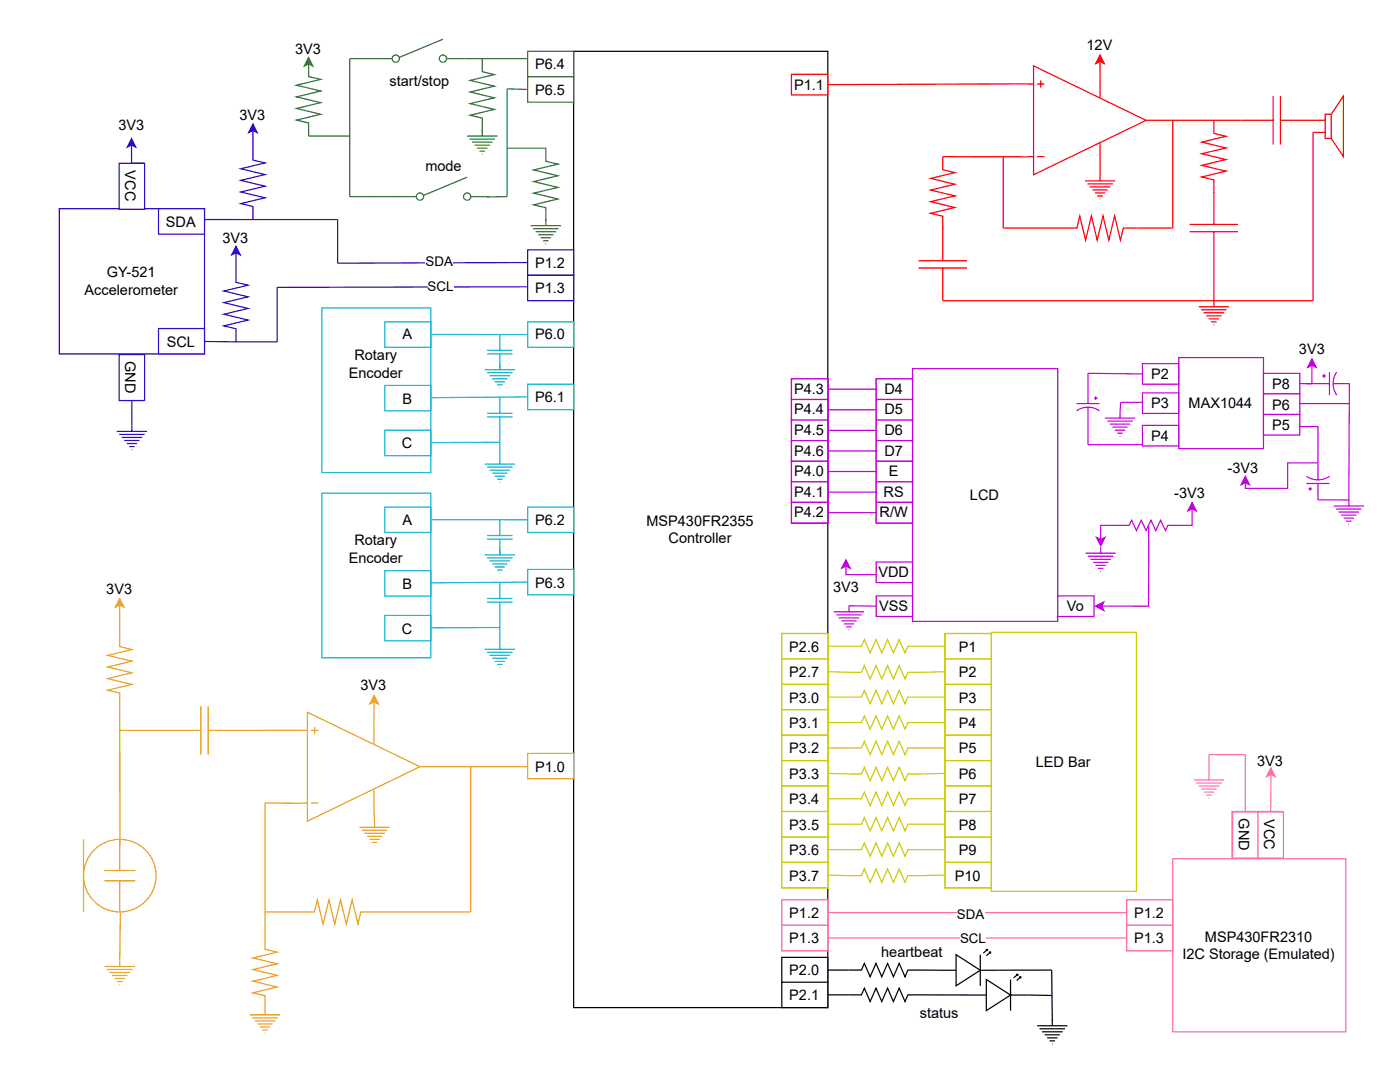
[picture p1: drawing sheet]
<svg xmlns="http://www.w3.org/2000/svg" width="279mm" height="216mm" viewBox="0 0 279 216" stroke-linecap="round" stroke-linejoin="round" font-family="sans-serif">
<path d="M114.5 10.2h50.7v190.9h-50.7z" fill="#fff" stroke="#000" stroke-width=".24"/>
<circle cx="23.9" cy="174.7" r="7.2" fill="#fff" stroke="#ea9b15" stroke-width=".24"/>
<path d="M16.7 167.5v14.5M20.8 173.7h6.2M20.8 175.8h6.2M23.9 167.5v6.2M23.9 175.8v6.2" fill="none" stroke="#ea9b15" stroke-width=".24"/>
<path d="M268.1 19.2l-2.4 3.6h-1.2v4.8h1.2l2.4 3.7zM262.1 26.4h2.4zM262.1 24h2.4z" fill="#fff" stroke="#f00" stroke-width=".24"/>
<path d="M265.7 22.8v4.8" fill="none" stroke="#f00" stroke-width=".24"/>
<path d="M74.7 140l-.1 4.5" fill="none" stroke="#ea9b15" stroke-width=".24"/>
<path d="M74.7 138.8l.8 1.7-.8-.5-.9 .5z" fill="#ea9b15" stroke="#ea9b15" stroke-width=".24"/>
<path d="M61.3 142.1l22.5 10.9-22.5 10.9z" fill="#fff" stroke="#ea9b15" stroke-width=".24"/>
<g fill="none" stroke="#ea9b15" stroke-width=".24">
<path d="M23.9 120.7v8.3l2.4 .6-4.8 1.2 4.8 1.1-4.8 1.2 4.8 1.1-4.8 1.2 4.8 1.2-4.8 1.1 2.4 .6v30.4M23.9 145.7h16.2M40.1 140.9v9.7M41.5 145.7h19.8M41.5 140.9v9.7M62.1 145.7h1.4M62.8 145v1.5M74.6 144.5v4M74.6 157.5l.2 7.6M83.8 153h24.6M94 153v29h-22l-.6 2.4-1.1-4.8-1.2 4.8-1.1-4.8-1.2 4.8-1.2-4.8-1.1 4.8-1.2-4.8-.6 2.4h-9.8M61.3 160.2h-8.4v29.2l2.4 .6-4.8 1.2 4.8 1.1-4.8 1.2 4.8 1.1-4.8 1.2 4.8 1.1-4.8 1.2 2.4 .6v3.8"/>
<path d="M62.1 160.2h1.4M71.7 165.1h6.1M72.2 165.7h5.1M72.7 166.3h4.1M73.2 166.9h3.1M73.7 167.5h2.1M74.2 168.1h1.1M74.7 168.7h.1M20.9 192.8h6M21.4 193.4h5M21.9 194h4.1M22.4 194.7h3"/>
<path d="M22.9 195.3h2M23.4 195.9h1.1M23.8 196.5h.2M24 182.1l-.1 10.7M49.9 202.5h6M50.4 203.1h5M50.8 203.7h4.1M51.4 204.3h3M51.9 204.9h2M52.3 205.5h1.1M52.8 206.1h.2"/>
</g>
<path d="M23.9 119.4l.8 1.7-.8-.4-.9 .4z" fill="#ea9b15" stroke="#ea9b15" stroke-width=".24"/>
<path d="M74.6 11.7h3.7M88.4 7.8l-8.7 3.7M89.1 11.7h3.6" fill="none" stroke="#1c8929" stroke-width=".24"/>
<g fill="#fff" stroke="#1c8929" stroke-width=".24">
<circle cx="88.4" cy="11.7" r=".72"/>
<circle cx="79" cy="11.7" r=".72"/>
</g>
<path d="M79.5 39.2h3.6M93.2 35.4l-8.7 3.6M94 39.2h3.6" fill="none" stroke="#1c8929" stroke-width=".24"/>
<g fill="#fff" stroke="#1c8929" stroke-width=".24">
<circle cx="93.2" cy="39.2" r=".72"/>
<circle cx="83.8" cy="39.2" r=".72"/>
</g>
<path d="M69.8 11.7h4.8M74.6 39.2h4.9" fill="none" stroke="#1c8929" stroke-width=".24"/>
<g fill="none" stroke="#00b0d0" stroke-width=".24">
<path d="M96.7 73.8h6.1M97.2 70.6h5.1M97.2 69.9h5.1M97.2 74.4h5.1M97.7 75h4.1M98.2 75.6h3.1M98.7 76.2h2.1M99.2 76.8h1.1M99.7 77.4h.1M99.7 66.6v3.3M99.7 70.6v3.3M99.7 79.2v3.3"/>
<path d="M96.7 92.6h6.1M97.2 83.2h5.1M97.2 82.5h5.1M97.2 93.2h5.1M97.7 93.8h4.1M98.2 94.4h3.1M98.7 95h2.1M99.2 95.6h1.1M99.7 96.2h.1M99.7 83.2v9.4"/>
</g>
<path d="M64.2 61.4h21.8v32.9h-21.8z" fill="#fff" stroke="#00b0d0" stroke-width=".24"/>
<g fill="none" stroke="#00b0d0" stroke-width=".24">
<path d="M85.7 66.7l19.6 .1M105.3 79.2l-19.4 .2M99.7 88.3h-13.8M96.7 110.7h6.1M97.2 107.6h5.1M97.2 106.9h5.1M97.2 111.3h5.1M97.2 119.4h5.1M97.7 111.9h4.1M98.2 112.5h3.1M98.7 113.1h2.1M99.2 113.7h1.1"/>
<path d="M99.7 114.3h.1M99.7 103.6v3.3M99.7 107.6v3.2M99.7 116.2v3.2M96.7 129.6h6.1M97.2 120.1h5.1M97.2 130.2h5.1M97.7 130.8h4.1M98.2 131.4h3.1M98.7 132h2.1M99.2 132.6h1.1M99.7 133.2h.1"/>
<path d="M99.7 120.1v9.5"/>
</g>
<path d="M64.2 98.4h21.8v32.9h-21.8z" fill="#fff" stroke="#00b0d0" stroke-width=".24"/>
<path d="M85.7 103.7h19.6M105.3 116.2l-19.4 .1M99.7 125.2l-13.8 .1" fill="none" stroke="#00b0d0" stroke-width=".24"/>
<path d="M26.2 28.9l.1 3.7h2.6" fill="none" stroke="#290ac6" stroke-width=".24"/>
<path d="M26.2 27.7l.9 1.7-.9-.5-.8 .5z" fill="#290ac6" stroke="#290ac6" stroke-width=".24"/>
<path d="M11.8 41.6h29v29h-29z" fill="#fff" stroke="#290ac6" stroke-width=".24"/>
<g fill="none" stroke="#290ac6" stroke-width=".24">
<path d="M50.5 26v5.9l2.4 .6-4.8 1.2 4.8 1.1-4.8 1.2 4.8 1.2-4.8 1.1 4.8 1.2-4.8 1.1 2.4 .6v2.6M40.8 43.8h26.6v8.7l37.9-.1M47.1 50.4v5.9l2.4 .6-4.8 1.2 4.8 1.1-4.8 1.2 4.8 1.1-4.8 1.2 4.8 1.2-4.8 1.1 2.4 .6v2.6M55.3 57.3v10.9h-8.2M26.3 78.1v8M40.8 68.1l6.3 .1M23.3 86.1h6M23.8 86.7h5.1M24.3 87.3h4.1M24.8 87.9h3M25.3 88.5h2M25.8 89.1h1.1"/>
<path d="M26.3 89.7h.1"/>
</g>
<g fill="#290ac6" stroke="#290ac6" stroke-width=".24">
<path d="M50.5 24.8l.8 1.7-.8-.5-.9 .5z"/>
<path d="M47.1 49.2l.8 1.6-.8-.4-.9 .4z"/>
</g>
<path d="M84.9 50.4h5.5v3.2h-5.5z" fill="#fff"/>
<path d="M105.3 57.2l-50 .1" fill="none" stroke="#290ac6" stroke-width=".24"/>
<path d="M85.3 55.5h5.2v3.2h-5.2z" fill="#fff"/>
<g fill="none" stroke="#1c8929" stroke-width=".24">
<path d="M61.6 12.7v2.6l2.4 .5-4.8 1.2 4.8 1.2-4.8 1.1 4.8 1.2-4.8 1.1 4.8 1.2-4.8 1.2 2.4 .5v2.7h8.2M69.8 11.7v27.5h4.8M92.7 11.7h15.7M96.2 11.7v2.6l2.5 .6-4.9 1.1 4.9 1.2-4.9 1.2 4.9 1.1-4.9 1.2 4.9 1.1-4.9 1.2 2.4 .6v2.6M93.2 27.2h6.1M93.7 27.8h5.1M94.2 28.4h4.1M94.7 29h3.1M95.2 29.6h2.1M95.7 30.2h1.1M96.2 30.8h.1M96.2 25.9v1.3"/>
<path d="M97.2 39.3l4-.1v-9.6h7.7v2.6l2.4 .6-4.8 1.1 4.8 1.2-4.8 1.1 4.8 1.2-4.8 1.2 4.8 1.1-4.8 1.2 2.4 .5v2.7M105.9 45h6M106.4 45.6h5.1M106.9 46.2h4.1M107.4 46.8h3M107.9 47.4h2.1M108.4 48h1.1M108.9 48.6h.1M108.9 43.8v1.2"/>
</g>
<path d="M61.6 11.5l.8 1.7-.8-.5-.9 .5z" fill="#1c8929" stroke="#1c8929" stroke-width=".24"/>
<path d="M219.5 12.3v3.2" fill="none" stroke="#f00" stroke-width=".24"/>
<path d="M219.5 11l.9 1.7-.9-.4-.8 .4z" fill="#f00" stroke="#f00" stroke-width=".24"/>
<path d="M206.3 13.1l22.4 10.9-22.4 10.9z" fill="#fff" stroke="#f00" stroke-width=".24"/>
<g fill="none" stroke="#f00" stroke-width=".24">
<path d="M205.1 16.8h1.2M205.1 16.7l-39.9 .2M207 16.8h1.4M207.7 16v1.5M219.5 15.6v3.9M254.1 19.2v9.6M255.5 19.2v9.6M205.1 31.3h-17v2.6l2.5 .5-4.9 1.2 4.9 1.2-4.9 1.1 4.9 1.2-4.9 1.1 4.9 1.2-4.9 1.2 2.4 .5v2.6M205.1 31.3h1.2M207 31.3h1.4M216.5 36.1h6.1M217 36.7h5.1"/>
<path d="M217.5 37.3h4.1M218 37.9h3.1M218.5 38.5h2.1M219 39.1h1.1M219.5 39.7h.1M219.5 28.5v7.6M228.7 24h25.4M234 24v21.5h-9.8l-.6 2.4-1.2-4.8-1.1 4.8-1.2-4.8-1.1 4.8-1.2-4.8-1.2 4.8-1.1-4.8-.6 2.4h-14.7v-14.2M242.3 24v2.6l2.4 .6-4.9 1.2 4.9 1.1-4.9 1.2 4.9 1.1-4.9 1.2 4.9 1.2-4.9 1.1 2.5 .6v2.6M242.3 38.3v6.5M255.5 24h6.6M262 26.4l.1 33.6h-74v-6.5"/>
<path d="M183.3 53.5h9.7M183.3 52h9.7M188.1 45.5v6.5M237.4 46.2h9.7M237.4 44.8h9.7M242.3 46.2v15M239.2 61.2h6.1M239.7 61.8h5.1M240.2 62.4h4.1M240.7 63h3.1M241.2 63.6h2.1M241.7 64.2h1.1"/>
<path d="M242.2 64.8h.1"/>
</g>
<g fill="#fff" stroke="#c400e1" stroke-width=".24">
<path d="M182.1 73.6h29v50.4h-29z"/>
<path d="M174.9 118.9h7.2v4.1h-7.2z"/>
</g>
<path d="M168.8 113v1.7h6.1" fill="none" stroke="#c400e1" stroke-width=".24"/>
<path d="M168.8 111.7l.9 1.7-.9-.4-.8 .4z" fill="#c400e1" stroke="#c400e1" stroke-width=".24"/>
<g fill="#fff" stroke="#c400e1" stroke-width=".24">
<path d="M174.9 112.1h7.2v4.1h-7.2z"/>
<path d="M235.2 71.4h17v18.1h-17z"/>
<path d="M228 72.6h7.2v4.1h-7.2z"/>
<path d="M228 78.4h7.2v4.1h-7.2z"/>
<path d="M228 84.9h7.2v4.1h-7.2z"/>
</g>
<path d="M261.8 72.9v3.6h-1.2" fill="none" stroke="#c400e1" stroke-width=".24"/>
<path d="M261.8 71.6l.9 1.7-.9-.4-.8 .4z" fill="#c400e1" stroke="#c400e1" stroke-width=".24"/>
<g fill="#fff" stroke="#c400e1" stroke-width=".24">
<path d="M252.2 74.5h7.2v4.1h-7.2z"/>
<path d="M252.2 78.6h7.2v4.1h-7.2z"/>
</g>
<path d="M259.4 84.8v.3h3.6v7.3h-6v5h-8.5v-1.1" fill="none" stroke="#c400e1" stroke-width=".24"/>
<path d="M248.5 95.1l.9 1.6-.9-.4-.8 .4z" fill="#c400e1" stroke="#c400e1" stroke-width=".24"/>
<path d="M252.2 82.7h7.2v4.1h-7.2z" fill="#fff" stroke="#c400e1" stroke-width=".24"/>
<g fill="none" stroke="#c400e1" stroke-width=".24">
<path d="M217.1 77.3v3.2M218.3 79.4h.7M218.7 79.1v.7M262.1 76.5h3.2M263.9 75h.7M264.2 74.6v.8M265.3 74.3v4.5M266 76.5h3.3M266.8 74.3a4 4 0 0 0 0 4.5M214.8 82a4 4 0 0 1 4.6 0M214.8 80.5h4.6M217.1 81.3v3.2"/>
<path d="M220.5 83.4h6.1M221 84h5.1M221.5 84.6h4.1M222 85.2h3M222.5 85.8h2.1M223 86.4h1.1M223.5 87.1h.1M223.5 82.2v1.2M260.7 95a4 4 0 0 0 4.6 0M260.7 96.5h4.6M261.1 97.6h.8M261.5 97.2v.7"/>
<path d="M263 92.5v3.2M263 96.5v3.2M269.2 99.8v1.2M237.9 101.5v3.3h-2.7M266.2 101h6M266.6 101.6h5.1M267.1 102.2h4.1M267.7 102.8h3M268.2 103.4h2M268.6 104h1.1M269.1 104.6h.1"/>
</g>
<path d="M237.9 100.3l.9 1.7-.9-.5-.8 .5z" fill="#c400e1" stroke="#c400e1" stroke-width=".24"/>
<path d="M211.1 118.9h7.2v4.1h-7.2z" fill="#fff" stroke="#c400e1" stroke-width=".24"/>
<g fill="none" stroke="#c400e1" stroke-width=".24">
<path d="M228 74.6l-10.9-.1v2.8M259.4 76.5h2.7M269.3 76.5l-.1 23.3-6.2-.1M217.1 84.5v4.2h10.9M228 80.3h-4.3l-.2 1.9M259.4 80.5h9.9M216.6 110.4h6.1M217.1 111h5.1M217.6 111.6h4.1M218.2 112.2h3M218.6 112.8h2.1M219.1 113.4h1.1"/>
<path d="M219.6 114h.1M219.7 109.2v1.2M229.3 104.8l-.1 16.2h-9.3M235.2 104.8h-2.1l-.5 1.1-1-2.1-.9 2.1-1-2.1-1 2.1-.9-2.1-1 2.1-1-2.1-.5 1h-5.6v2.8M166.4 122.1h6M166.9 122.7h5.1M167.4 123.3h4.1M167.9 123.9h3M168.4 124.5h2.1M168.9 125.1h1.1M169.4 125.7h.1M174.9 121l-5.5-.1v1.2"/>
</g>
<g fill="#c400e1" stroke="#c400e1" stroke-width=".24">
<path d="M218.6 121l1.7-.9-.4 .9 .4 .8z"/>
<path d="M218.8 107.2l.9 .4 .8-.4-.8 1.7z"/>
</g>
<path d="M197.8 126.2h29v51.7h-29z" fill="#fff" stroke="#cc0" stroke-width=".24"/>
<path d="M234 171.3h34.6v34.6h-34.6z" fill="#fff" stroke="#ff66b3" stroke-width=".24"/>
<path d="M165.2 182.1h59.7" fill="none" stroke="#ff66b3" stroke-width=".24"/>
<path d="M191 180.9h5.4v3.2h-5.4z" fill="#fff"/>
<path d="M165.2 187.2h59.7" fill="none" stroke="#ff66b3" stroke-width=".24"/>
<path d="M191.6 185.7h5.2v3.2h-5.2z" fill="#fff"/>
<path d="M245.9 161.9h10.1v9.2h-10.1z" fill="none" stroke="#ff66b3" stroke-width=".24"/>
<path d="M246 162h5.1v9.2h-5.1z" fill="#fff" stroke="#ff66b3" stroke-width=".24"/>
<path d="M253.6 154.5v7.5" fill="none" stroke="#ff66b3" stroke-width=".24"/>
<path d="M253.6 153.3l.9 1.7-.9-.5-.8 .4z" fill="#ff66b3" stroke="#ff66b3" stroke-width=".24"/>
<path d="M251.1 162h5v9.2h-5z" fill="#fff" stroke="#ff66b3" stroke-width=".24"/>
<path d="M238.3 155.6h6M238.8 156.3h5M239.2 156.9h4.1M239.8 157.5h3M240.3 158.1h2M240.7 158.7h1.1M241.2 159.3h.1M241.3 155.6v-5h7.2v11.4M224.9 179.6h9.1v10.1h-9.1z" fill="none" stroke="#ff66b3" stroke-width=".24"/>
<g fill="#fff" stroke="#ff66b3" stroke-width=".24">
<path d="M224.9 179.6h9.1v5h-9.1z"/>
<path d="M224.9 184.6h9.1v5.1h-9.1z"/>
</g>
<path d="M156 179.6h9.2v10.1h-9.2z" fill="none" stroke="#ff66b3" stroke-width=".24"/>
<g fill="#fff" stroke="#ff66b3" stroke-width=".24">
<path d="M156 179.6h9.2v5h-9.2z"/>
<path d="M156 184.6h9.2v5.1h-9.2z"/>
</g>
<path d="M188.6 126.4h9.2v50.7h-9.2zM188.6 167h9.2v10.1h-9.2z" fill="none" stroke="#cc0" stroke-width=".24"/>
<g fill="#fff" stroke="#cc0" stroke-width=".24">
<path d="M188.6 167h9.2v5.1h-9.2z"/>
<path d="M188.6 172.1h9.2v5h-9.2z"/>
</g>
<path d="M188.6 126.4h9.2v40.6h-9.2zM188.6 126.4h9.2v10.2h-9.2z" fill="none" stroke="#cc0" stroke-width=".24"/>
<g fill="#fff" stroke="#cc0" stroke-width=".24">
<path d="M188.6 126.4h9.2v5.1h-9.2z"/>
<path d="M188.6 131.5h9.2v5.1h-9.2z"/>
</g>
<path d="M188.6 136.6h9.2v10.1h-9.2z" fill="none" stroke="#cc0" stroke-width=".24"/>
<g fill="#fff" stroke="#cc0" stroke-width=".24">
<path d="M188.6 136.6h9.2v5h-9.2z"/>
<path d="M188.6 141.6h9.2v5.1h-9.2z"/>
</g>
<path d="M188.6 146.7h9.2v10.2h-9.2z" fill="none" stroke="#cc0" stroke-width=".24"/>
<g fill="#fff" stroke="#cc0" stroke-width=".24">
<path d="M188.6 146.7h9.2v5.1h-9.2z"/>
<path d="M188.6 151.8h9.2v5.1h-9.2z"/>
</g>
<path d="M188.6 156.9h9.2v10.1h-9.2z" fill="none" stroke="#cc0" stroke-width=".24"/>
<g fill="#fff" stroke="#cc0" stroke-width=".24">
<path d="M188.6 156.9h9.2v5h-9.2z"/>
<path d="M188.6 161.9h9.2v5.1h-9.2z"/>
</g>
<path d="M156 126.4h9.2v50.7h-9.2zM183.8 129h4.8M183.8 139.1h4.8M188.6 134l-4.8 .1M183.8 144.2h4.8M183.8 149.2h4.8M183.8 159.4h4.8M188.6 154.3l-4.8 .1M156 167h9.2v10.1h-9.2zM183.8 164.5h4.8M183.8 169.5h4.8M188.6 174.6l-4.8 .1" fill="none" stroke="#cc0" stroke-width=".24"/>
<g fill="#fff" stroke="#cc0" stroke-width=".24">
<path d="M156 167h9.2v5.1h-9.2z"/>
<path d="M156 172.1h9.2v5h-9.2z"/>
</g>
<path d="M156 126.4h9.2v40.6h-9.2zM156 126.4h9.2v10.2h-9.2z" fill="none" stroke="#cc0" stroke-width=".24"/>
<g fill="#fff" stroke="#cc0" stroke-width=".24">
<path d="M156 126.4h9.2v5.1h-9.2z"/>
<path d="M156 131.5h9.2v5.1h-9.2z"/>
</g>
<path d="M156 136.6h9.2v10.1h-9.2z" fill="none" stroke="#cc0" stroke-width=".24"/>
<g fill="#fff" stroke="#cc0" stroke-width=".24">
<path d="M156 136.6h9.2v5h-9.2z"/>
<path d="M156 141.6h9.2v5.1h-9.2z"/>
</g>
<path d="M156 146.7h9.2v10.2h-9.2z" fill="none" stroke="#cc0" stroke-width=".24"/>
<g fill="#fff" stroke="#cc0" stroke-width=".24">
<path d="M156 146.7h9.2v5.1h-9.2z"/>
<path d="M156 151.8h9.2v5.1h-9.2z"/>
</g>
<path d="M156 156.9h9.2v10.1h-9.2z" fill="none" stroke="#cc0" stroke-width=".24"/>
<g fill="#fff" stroke="#cc0" stroke-width=".24">
<path d="M156 156.9h9.2v5h-9.2z"/>
<path d="M156 161.9h9.2v5.1h-9.2z"/>
</g>
<path d="M165.2 129h4.1M165.2 134l4.1 .1M165.2 139.1h4.1M165.2 144.2h4.1M165.2 149.2h4.1M165.2 154.3l4.1 .1M165.2 159.4h4.1M165.2 164.5h4.1M165.2 169.5h4.1M165.2 174.6l4.1 .1" fill="none" stroke="#cc0" stroke-width=".24"/>
<path d="M174.9 75.6h7.2v28.8h-7.2z" fill="none" stroke="#c400e1" stroke-width=".24"/>
<g fill="#fff" stroke="#c400e1" stroke-width=".24">
<path d="M174.9 75.6h7.2v4.1h-7.2z"/>
<path d="M174.9 79.7h7.2v4.1h-7.2z"/>
<path d="M174.9 83.8h7.2v4.1h-7.2z"/>
<path d="M174.9 87.9h7.2v4.1h-7.2z"/>
<path d="M174.9 92h7.2v4.1h-7.2z"/>
<path d="M174.9 96.1h7.2v4.1h-7.2z"/>
<path d="M174.9 100.2h7.2v4.2h-7.2z"/>
</g>
<path d="M158 75.7h7.2v28.7h-7.2zM158 75.6h7.2v28.8h-7.2z" fill="none" stroke="#c400e1" stroke-width=".24"/>
<g fill="#fff" stroke="#c400e1" stroke-width=".24">
<path d="M158 75.6h7.2v4.1h-7.2z"/>
<path d="M158 79.7h7.2v4.1h-7.2z"/>
<path d="M158 83.8h7.2v4.1h-7.2z"/>
<path d="M158 87.9h7.2v4.1h-7.2z"/>
<path d="M158 92h7.2v4.1h-7.2z"/>
<path d="M158 96.1h7.2v4.1h-7.2z"/>
<path d="M158 100.2h7.2v4.2h-7.2z"/>
</g>
<path d="M165.2 77.7h9.7M165.2 81.8h9.7M165.2 85.9h9.7M165.2 90h9.7M165.2 94.1h9.7M165.2 98.2h9.7M165.2 102.3h9.7" fill="none" stroke="#c400e1" stroke-width=".24"/>
<path d="M105.3 150.3h9.2v5.1h-9.2z" fill="#fff" stroke="#ea9b15" stroke-width=".24"/>
<g fill="#fff" stroke="#00b0d0" stroke-width=".24">
<path d="M105.3 113.6h9.2v5.1h-9.2z"/>
<path d="M105.3 101.2h9.2v5.1h-9.2z"/>
<path d="M105.3 76.7h9.2v5h-9.2z"/>
<path d="M105.3 64.2h9.2v5.1h-9.2z"/>
</g>
<g fill="#fff" stroke="#290ac6" stroke-width=".24">
<path d="M105.3 49.9h9.2v5h-9.2z"/>
<path d="M105.3 54.9h9.2v5.1h-9.2z"/>
<path d="M31.6 41.6h9.2v5.1h-9.2z"/>
<path d="M31.6 65.6h9.2v5h-9.2z"/>
<path d="M23.8 70.7h5.1v9.2h-5.1z"/>
<path d="M23.8 32.6h5.1v9.2h-5.1z"/>
</g>
<g fill="#fff" stroke="#1c8929" stroke-width=".24">
<path d="M105.3 10.2h9.2v5.1h-9.2z"/>
<path d="M105.3 15.3h9.2v5.1h-9.2z"/>
</g>
<path d="M105.3 17.9l-4.1-.2v11.9" fill="none" stroke="#1c8929" stroke-width=".24"/>
<path d="M158 14.8h7.2v4.1h-7.2z" fill="#fff" stroke="#f00" stroke-width=".24"/>
<g fill="#fff" stroke="#00b0d0" stroke-width=".24">
<path d="M76.8 64.2h9.2v5.1h-9.2z"/>
<path d="M76.8 76.9h9.2v5.1h-9.2z"/>
<path d="M76.8 85.8h9.2v5.1h-9.2z"/>
<path d="M76.8 101.2h9.2v5.1h-9.2z"/>
<path d="M76.8 113.9h9.2v5h-9.2z"/>
<path d="M76.8 122.8h9.2v5.1h-9.2z"/>
</g>
<path d="M169.3 129h2.6l.6-1.4 1.2 2.7 1.1-2.7 1.2 2.7 1.1-2.7 1.2 2.7 1.2-2.7 1.1 2.7 .6-1.3h2.6M169.3 134.1h2.6l.6-1.3 1.2 2.7 1.1-2.7 1.2 2.7 1.1-2.7 1.2 2.7 1.2-2.7 1.1 2.7 .6-1.4h2.6M169.3 139.1h2.6l.6-1.3 1.2 2.6 1.1-2.6 1.2 2.6 1.1-2.6 1.2 2.6 1.2-2.6 1.1 2.6 .6-1.3h2.6M169.3 144.2h2.6l.6-1.4 1.2 2.7 1.1-2.7 1.2 2.7 1.1-2.7 1.2 2.7 1.2-2.7 1.1 2.7 .6-1.3h2.6M169.3 149.2h2.6l.6-1.3 1.2 2.7 1.1-2.7 1.2 2.7 1.1-2.7 1.2 2.7 1.2-2.7 1.1 2.7 .6-1.4h2.6M169.3 154.4h2.6l.6-1.3 1.2 2.7 1.1-2.7 1.2 2.7 1.1-2.7 1.2 2.7 1.2-2.7 1.1 2.7 .6-1.4h2.6M169.3 159.4h2.6l.6-1.3 1.2 2.6 1.1-2.6 1.2 2.6 1.1-2.6 1.2 2.6 1.2-2.6 1.1 2.6 .6-1.3h2.6M169.3 164.5h2.6l.6-1.4 1.2 2.7 1.1-2.7 1.2 2.7 1.1-2.7 1.2 2.7 1.2-2.7 1.1 2.7 .6-1.3h2.6M169.3 169.5h2.6l.6-1.3 1.2 2.7 1.1-2.7 1.2 2.7 1.1-2.7 1.2 2.7 1.2-2.7 1.1 2.7 .6-1.4h2.6M169.3 174.7h2.6l.6-1.3 1.2 2.7 1.1-2.7 1.2 2.7 1.1-2.7 1.2 2.7 1.2-2.7 1.1 2.7 .6-1.4h2.6" fill="none" stroke="#cc0" stroke-width=".24"/>
<path d="M190.8 190.5l4.8 3.1-4.8 3.1z" fill="#fff" stroke="#000" stroke-width=".24"/>
<path d="M169.3 193.6h2.6l.6-1.4 1.2 2.7 1.1-2.7 1.2 2.7 1.1-2.7 1.2 2.7 1.2-2.7 1.1 2.7 .6-1.3h2.6M187.2 193.6h3.6M195.6 193.6h3.7M195.6 190.5v6.2M196.7 189.5h.4v.3M197.1 189.5l-.9 .7M197.3 190h.4v.3M197.7 190l-.9 .7" fill="none" stroke="#000" stroke-width=".24"/>
<path d="M156 191h9.2v5.1h-9.2z" fill="#fff" stroke="#000" stroke-width=".24"/>
<path d="M165.2 193.6h4.1M183.8 193.6h3.4M209.9 193.6h-10.6" fill="none" stroke="#000" stroke-width=".24"/>
<path d="M196.8 195.4l4.9 3.2-4.9 3.1z" fill="#fff" stroke="#000" stroke-width=".24"/>
<path d="M169.3 198.5h2.6l.6-1.3 1.2 2.6 1.1-2.6 1.2 2.6 1.1-2.6 1.2 2.6 1.2-2.6 1.1 2.6 .6-1.3h2.6M193.2 198.6h3.6M201.7 198.6h3.6M201.7 195.4v6.3M202.8 194.4h.3v.3M203.1 194.4l-.8 .7M203.4 194.9h.3v.3M203.7 194.9l-.8 .8" fill="none" stroke="#000" stroke-width=".24"/>
<path d="M156 196h9.2v5.1h-9.2z" fill="#fff" stroke="#000" stroke-width=".24"/>
<path d="M165.2 198.5h4.1M183.8 198.5h9.4M205.3 198.5l4.6 .1M209.9 193.6l.1 10.1M207 204.7h6M207.5 205.3h5M208 205.9h4.1M208.5 206.5h3M209 207.1h2M209.5 207.7h1.1M209.9 208.3h.2M210 203.5v1.2" fill="none" stroke="#000" stroke-width=".24"/>
<g font-size="2.9">
<text x="58.9" y="10.7">3V3</text>
<text x="216.9" y="10">12V</text>
<text x="77.7" y="17.2">start/stop</text>
<text x="106.8" y="13.9">P6.4</text>
<text x="158.5" y="18">P1.1</text>
<text x="106.8" y="18.9">P6.5</text>
<text x="23.6" y="25.9">3V3</text>
<text x="47.8" y="24">3V3</text>
<text x="25" y="34" transform="rotate(90 25 34)">VCC</text>
<text x="84.9" y="34.2">mode</text>
<text x="33.1" y="45.3">SDA</text>
<text x="44.4" y="48.4">3V3</text>
<text x="106.8" y="53.5">P1.2</text>
<text x="16.9" y="58.8">Accelerometer</text>
<text x="21.3" y="55.4">GY-521</text>
<text x="106.8" y="58.5">P1.3</text>
<text x="25" y="72" transform="rotate(90 25 72)">GND</text>
<text x="33.3" y="69.2">SCL</text>
<text x="70.7" y="71.9">Rotary</text>
<text x="80.3" y="67.7">A</text>
<text x="106.8" y="67.7">P6.0</text>
<text x="259.2" y="70.6">3V3</text>
<text x="69.6" y="75.4">Encoder</text>
<text x="229.7" y="75.7">P2</text>
<text x="253.9" y="77.6">P8</text>
<text x="80.3" y="80.5">B</text>
<text x="106.8" y="80.3">P6.1</text>
<text x="158.5" y="78.6">P4.3</text>
<text x="158.5" y="82.7">P4.4</text>
<text x="176.5" y="78.6">D4</text>
<text x="176.5" y="82.7">D5</text>
<text x="229.7" y="81.5">P3</text>
<text x="237.2" y="81.5">MAX1044</text>
<text x="253.9" y="81.7">P6</text>
<text x="80.2" y="89.5">C</text>
<text x="158.5" y="86.8">P4.5</text>
<text x="176.5" y="86.8">D6</text>
<text x="229.7" y="88">P4</text>
<text x="253.9" y="85.8">P5</text>
<text x="158.5" y="90.9">P4.6</text>
<text x="158.5" y="95">P4.0</text>
<text x="176.5" y="90.9">D7</text>
<text x="177.4" y="95">E</text>
<text x="245" y="94.3">-3V3</text>
<text x="158.5" y="99.1">P4.1</text>
<text x="176.4" y="99.1">RS</text>
<text x="193.6" y="99.9">LCD</text>
<text x="234.4" y="99.4">-3V3</text>
<text x="80.3" y="104.7">A</text>
<text x="106.8" y="104.7">P6.2</text>
<text x="129" y="104.9">MSP430FR2355</text>
<text x="158.5" y="103.2">P4.2</text>
<text x="175.5" y="103.2">R/W</text>
<text x="69.6" y="112.3">Encoder</text>
<text x="70.7" y="108.8">Rotary</text>
<text x="133.4" y="108.4">Controller</text>
<text x="21.2" y="118.5">3V3</text>
<text x="80.3" y="117.5">B</text>
<text x="106.8" y="117.2">P6.3</text>
<text x="166.3" y="118.2">3V3</text>
<text x="175.3" y="115.1">VDD</text>
<text x="175.5" y="121.8">VSS</text>
<text x="212.9" y="121.8">Vo</text>
<text x="80.2" y="126.4">C</text>
<text x="157.5" y="130">P2.6</text>
<text x="191.3" y="130">P1</text>
<text x="71.9" y="137.8">3V3</text>
<text x="157.5" y="135.1">P2.7</text>
<text x="191.3" y="135.1">P2</text>
<text x="157.5" y="140.2">P3.0</text>
<text x="191.3" y="140.2">P3</text>
<text x="157.5" y="145.3">P3.1</text>
<text x="191.3" y="145.3">P4</text>
<text x="106.8" y="154">P1.0</text>
<text x="157.5" y="150.3">P3.2</text>
<text x="157.5" y="155.4">P3.3</text>
<text x="191.3" y="150.3">P5</text>
<text x="191.3" y="155.4">P6</text>
<text x="206.7" y="153">LED Bar</text>
<text x="250.9" y="152.7">3V3</text>
<text x="157.5" y="160.5">P3.4</text>
<text x="191.3" y="160.5">P7</text>
<text x="157.5" y="165.5">P3.5</text>
<text x="191.3" y="165.5">P8</text>
<text x="247.2" y="163.3" transform="rotate(90 247.2 163.3)">GND</text>
<text x="252.3" y="163.5" transform="rotate(90 252.3 163.5)">VCC</text>
<text x="157.5" y="170.6">P3.6</text>
<text x="191.3" y="170.6">P9</text>
<text x="157.5" y="175.7">P3.7</text>
<text x="190.5" y="175.7">P10</text>
<text x="157.5" y="183.2">P1.2</text>
<text x="226.4" y="183.2">P1.2</text>
<text x="157.5" y="188.3">P1.3</text>
<text x="175.9" y="190.9">heartbeat</text>
<text x="226.4" y="188.3">P1.3</text>
<text x="236" y="191.4">I2C Storage (Emulated)</text>
<text x="240.5" y="188">MSP430FR2310</text>
<text x="157.5" y="194.5">P2.0</text>
<text x="157.5" y="199.6">P2.1</text>
<text x="183.6" y="203.2">status</text>
</g>
<g font-size="2.7">
<text x="84.9" y="53">SDA</text>
<text x="85.3" y="58.1">SCL</text>
<text x="191" y="183.4">SDA</text>
<text x="191.6" y="188.3">SCL</text>
</g>
</svg>
